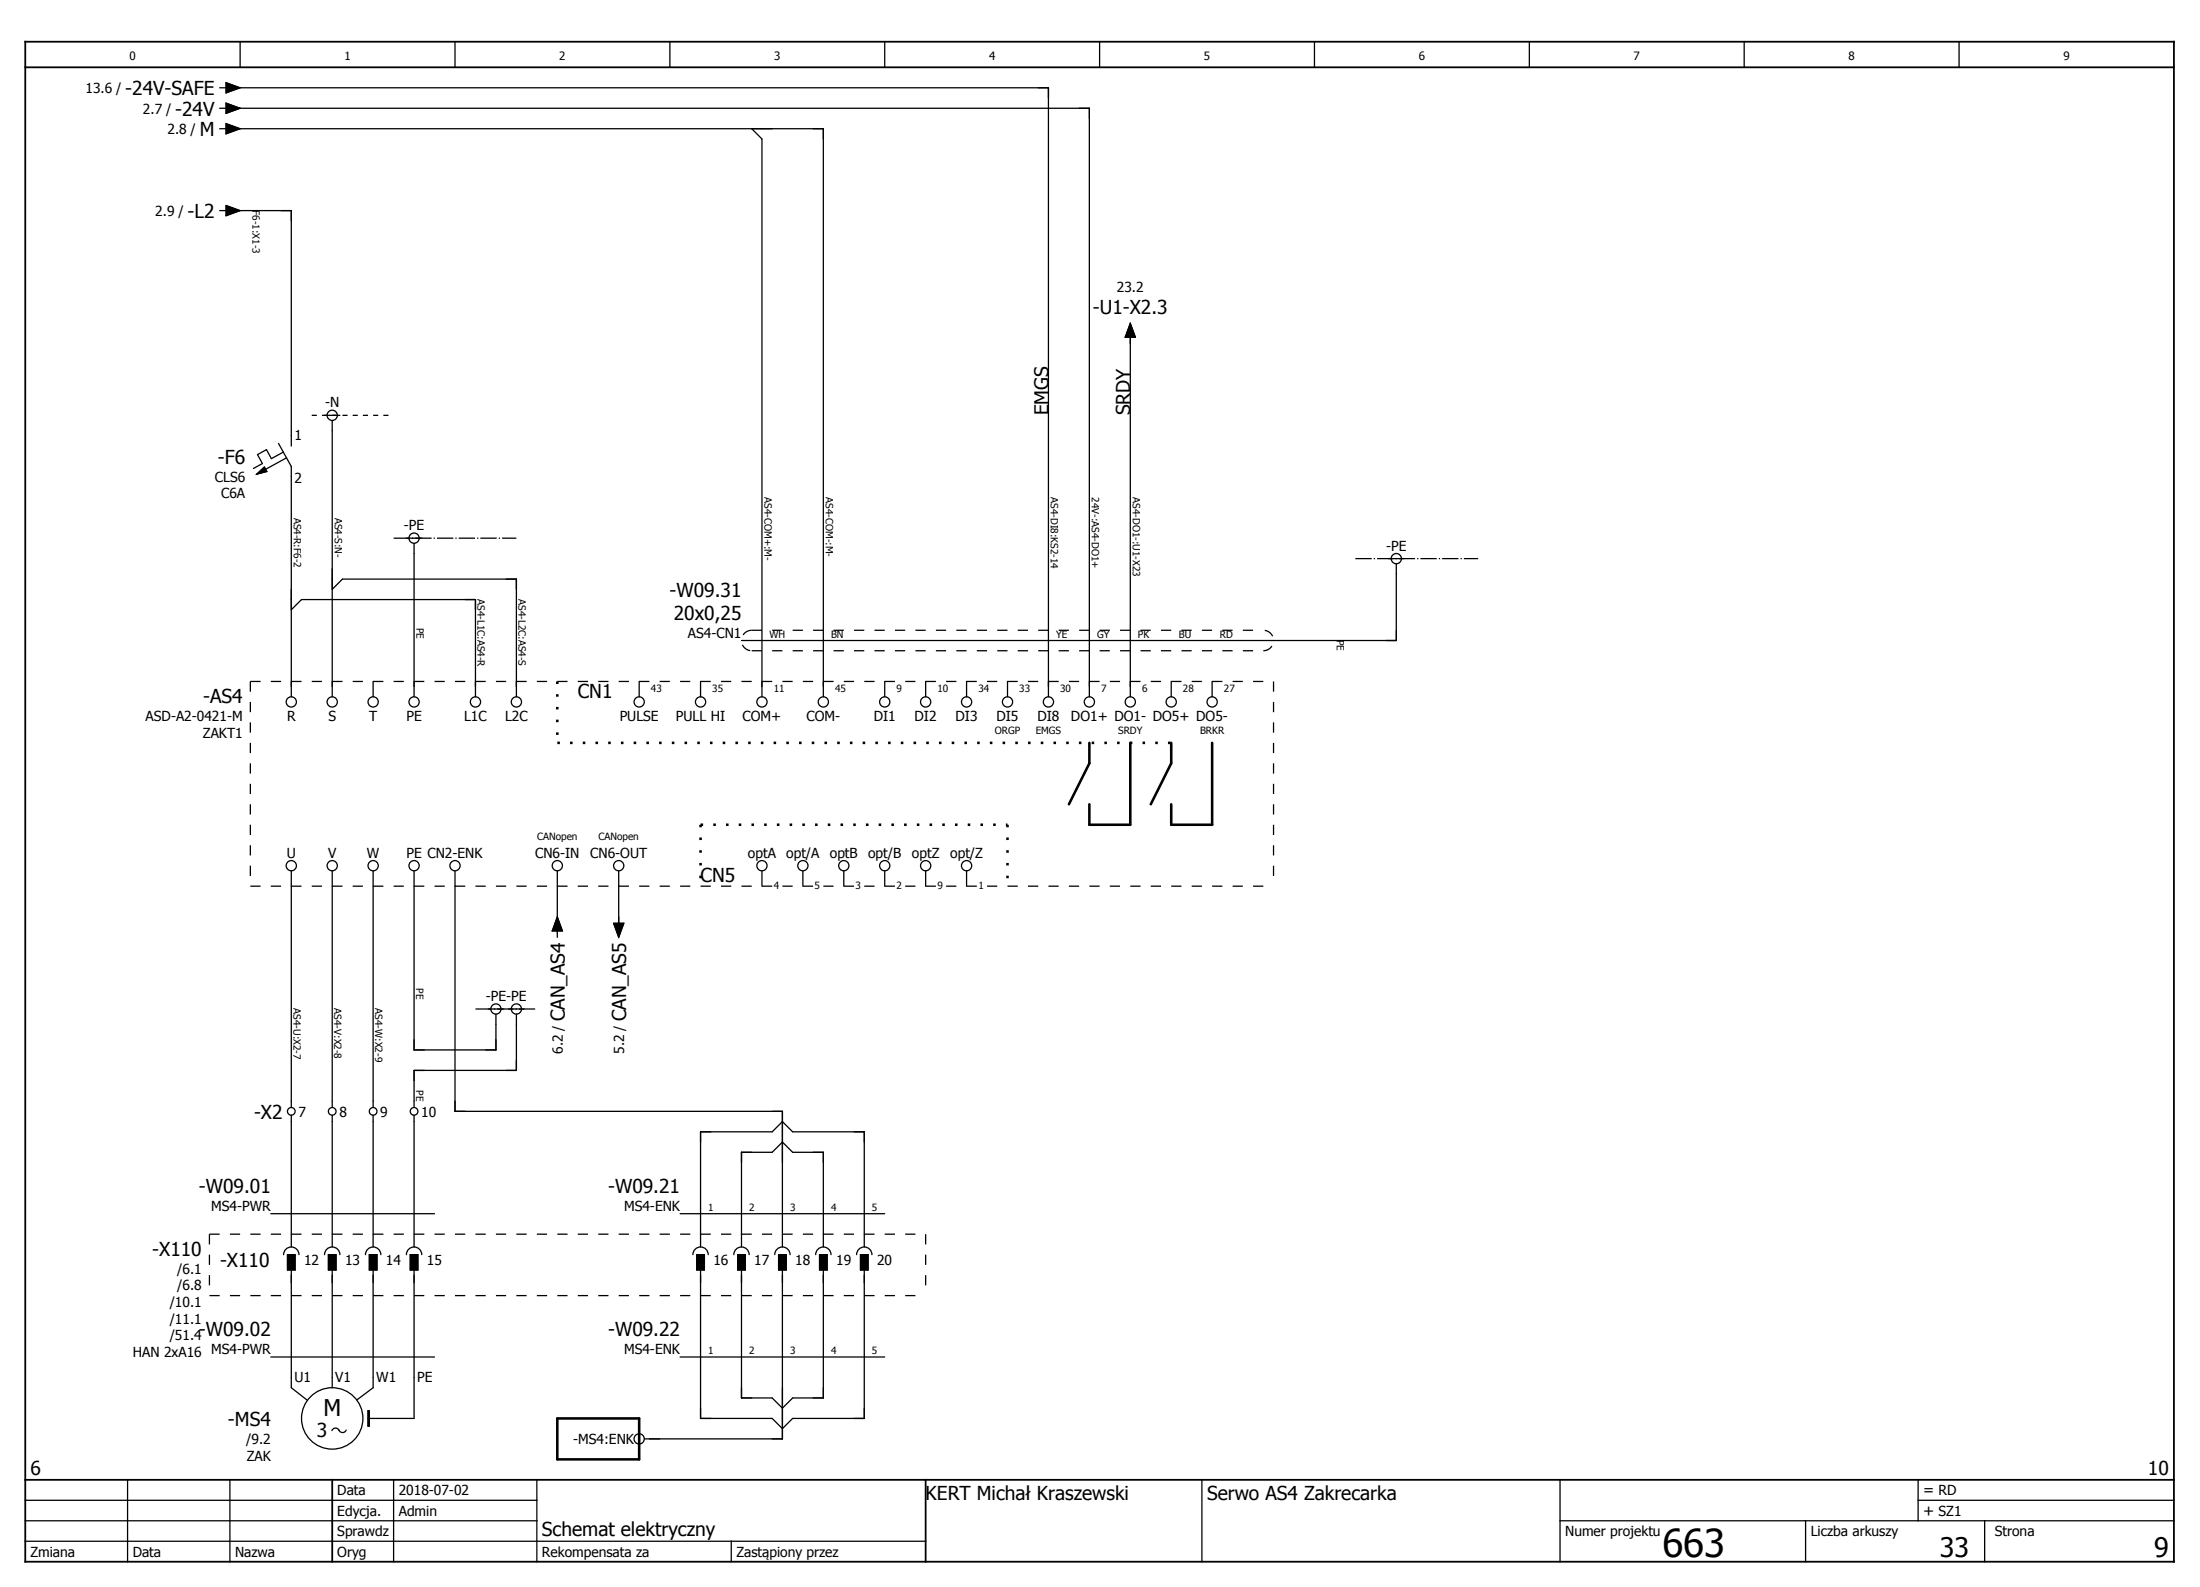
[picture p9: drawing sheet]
<svg xmlns="http://www.w3.org/2000/svg" width="430mm" height="310mm" viewBox="0 0 430 310" stroke-linecap="round" stroke-linejoin="round" font-family="sans-serif">
<g fill="none" stroke="#000" stroke-width=".25">
<path d="M42.9 17.2h1.3M44.2 16.2l2.7 1-2.7 1zM44.9 17.2h160v119M46.9 8.2v5M88.9 8.2v5M130.9 8.2v5M172.9 8.2v5M214.9 8.2v5M256.9 8.2v5M298.9 8.2v5M340.9 8.2v5M382.9 8.2v5"/>
<path d="M42.9 21.2h1.3M42.9 25.2h1.3M44.2 20.2l2.7 1-2.7 1zM44.2 24.2l2.7 1-2.7 1zM44.9 21.2h168v115M44.9 25.2h116v111M146.9 25.2l2 2v109M42.9 41.2h1.3M44.2 40.2l2.7 1-2.7 1zM44.9 41.2h12v46M220.9 65.9v70.3M220.9 63.2l1 2.7h-2z"/>
<path d="M50.2 92.7l1.5-1.4 .5 .8zM54.4 86.7l2.5 4.5v45M55.4 88.3l-2.4 1.3-.9-1.7-1.8 .9 1 1.8-1.8 .9M56 89.5l-4.1 2.2M63.4 81.2h3M64.9 82.2v54M56.9 119.2l2-2h34v19M64.9 115.2l2-2h34v23M79.4 105.2h3M80.9 106.2v30M271.4 109.2h3M272.9 110.2v15h-128"/>
<path d="M72.9 133.2v3M124.9 133.2v3M136.9 133.2v3M172.9 133.2v3M180.9 133.2v3M188.9 133.2v3M196.9 133.2v3M228.9 133.2v3M236.9 133.2v3M56.9 170.2v46.2M64.9 170.2v46.2M72.9 170.2v46.2"/>
<path d="M80.9 170.2v35h16v-7M88.9 170.2v47h64v26.5M108.9 170.2v13M108.9 179.2l1 2.7h-2zM120.9 170.2v11M148.9 170.2v3M156.9 170.2v3M164.9 170.2v3M172.9 170.2v3M180.9 170.2v3M188.9 170.2v3M95.4 197.2h3"/>
<path d="M99.4 197.2h3M100.9 198.2v11h-20v7.2M119.9 180.4h2l-1 2.8zM56.9 217.9v25.8M64.9 217.9v25.8M72.9 217.9v25.8M80.9 217.9v25.8M52.9 237.2h32M132.9 237.2h40M55.4 245.2a1.5 1.5 0 0 1 1.5-1.5 1.5 1.5 0 0 1 1.5 1.5M56.2 245.2h1.5v3h-1.5zM56.9 248.2v23l3.2 2.4"/>
<path d="M63.4 245.2a1.5 1.5 0 0 1 1.5-1.5 1.5 1.5 0 0 1 1.5 1.5M64.2 245.2h1.5v3h-1.5zM64.9 248.2v23M71.4 245.2a1.5 1.5 0 0 1 1.5-1.5 1.5 1.5 0 0 1 1.5 1.5M72.2 245.2h1.5v3h-1.5zM72.9 248.2v23l-3.2 2.4M79.4 245.2a1.5 1.5 0 0 1 1.5-1.5 1.5 1.5 0 0 1 1.5 1.5M80.2 245.2h1.5v3h-1.5zM80.9 248.2v29h-9M135.4 245.2a1.5 1.5 0 0 1 1.5-1.5 1.5 1.5 0 0 1 1.5 1.5M136.2 245.2h1.5v3h-1.5zM136.9 248.2v29h14l2 2 2-2h14v-29"/>
<path d="M136.9 243.7v-22.5h14l2-2 2 2h14v22.5M143.4 245.2a1.5 1.5 0 0 1 1.5-1.5 1.5 1.5 0 0 1 1.5 1.5M144.2 245.2h1.5v3h-1.5zM144.9 243.7v-18.5h6l2-2 2 2h6v18.5M144.9 248.2v25h6l2 2 2-2h6v-25M151.4 245.2a1.5 1.5 0 0 1 1.5-1.5 1.5 1.5 0 0 1 1.5 1.5M152.2 245.2h1.5v3h-1.5zM152.9 248.2v33h-27M159.4 245.2a1.5 1.5 0 0 1 1.5-1.5 1.5 1.5 0 0 1 1.5 1.5M160.2 245.2h1.5v3h-1.5zM167.4 245.2a1.5 1.5 0 0 1 1.5-1.5 1.5 1.5 0 0 1 1.5 1.5M168.2 245.2h1.5v3h-1.5z"/>
<path d="M52.9 265.2h32M64.9 279.5a.75 .75 0 0 1 .7-.5 .75 .75 0 0 1 .7 .5M66.3 279.4a.75 .75 0 0 0 .7 .5 .75 .75 0 0 0 .7-.5M71.9 275.7h.3v3h-.3zM132.9 265.2h40M4.9 297.2h100M4.9 293.2h100M24.9 289.2v16M44.9 289.2v16M76.9 289.2v16M104.9 289.2v16M234.9 289.2v16"/>
<path d="M304.9 297.2h120M304.9 289.2v16M352.9 297.2v8M374.9 293.2h50M374.9 289.2v8M387.9 297.2v8M4.9 301.2h176M142.9 301.2v4"/>
<circle cx="64.9" cy="81.2" r="1"/>
<circle cx="80.9" cy="105.2" r="1"/>
<circle cx="272.9" cy="109.2" r="1"/>
<circle cx="56.9" cy="137.2" r="1"/>
<circle cx="64.9" cy="137.2" r="1"/>
<circle cx="72.9" cy="137.2" r="1"/>
<circle cx="80.9" cy="137.2" r="1"/>
<circle cx="92.9" cy="137.2" r="1"/>
<circle cx="100.9" cy="137.2" r="1"/>
<circle cx="124.9" cy="137.2" r="1"/>
<circle cx="136.9" cy="137.2" r="1"/>
<circle cx="148.9" cy="137.2" r="1"/>
<circle cx="160.9" cy="137.2" r="1"/>
<circle cx="172.9" cy="137.2" r="1"/>
<circle cx="180.9" cy="137.2" r="1"/>
<circle cx="188.9" cy="137.2" r="1"/>
<circle cx="196.9" cy="137.2" r="1"/>
<circle cx="204.9" cy="137.2" r="1"/>
<circle cx="212.9" cy="137.2" r="1"/>
<circle cx="220.9" cy="137.2" r="1"/>
<circle cx="228.9" cy="137.2" r="1"/>
<circle cx="236.9" cy="137.2" r="1"/>
<circle cx="56.9" cy="169.2" r="1"/>
<circle cx="64.9" cy="169.2" r="1"/>
<circle cx="72.9" cy="169.2" r="1"/>
<circle cx="80.9" cy="169.2" r="1"/>
<circle cx="88.9" cy="169.2" r="1"/>
<circle cx="108.9" cy="169.2" r="1"/>
<circle cx="120.9" cy="169.2" r="1"/>
<circle cx="148.9" cy="169.2" r="1"/>
<circle cx="156.9" cy="169.2" r="1"/>
<circle cx="164.9" cy="169.2" r="1"/>
<circle cx="172.9" cy="169.2" r="1"/>
<circle cx="180.9" cy="169.2" r="1"/>
<circle cx="188.9" cy="169.2" r="1"/>
<circle cx="96.9" cy="197.2" r="1"/>
<circle cx="100.9" cy="197.2" r="1"/>
<circle cx="56.9" cy="217.2" r=".75"/>
<circle cx="64.9" cy="217.2" r=".75"/>
<circle cx="72.9" cy="217.2" r=".75"/>
<circle cx="80.9" cy="217.2" r=".75"/>
<circle cx="64.9" cy="277.2" r="6"/>
<circle cx="124.9" cy="281.2" r="1"/>
</g>
<path d="M4.9 13.2h420M4.9 8.2h420v297h-420zM4.9 289.2h420M64.9 289.2v16M180.9 289.2v16" fill="none" stroke="#000" stroke-width=".35"/>
<path d="M212.9 145.2v4l-4 8M220.9 145.2v16h-8v-4M228.9 145.2v4l-4 8M236.9 145.2v16h-8v-4M108.9 277.2h16v8h-16z" fill="none" stroke="#000" stroke-width=".5"/>
<path d="M60.9 81.2h16" fill="none" stroke="#000" stroke-width=".25" stroke-dasharray="1 1" stroke-linecap="butt"/>
<path d="M108.9 133.2v12M108.9 145.2h120M136.9 161.2v12M136.9 161.2h60M196.9 161.2v12" fill="none" stroke="#000" stroke-width=".5" stroke-dasharray=".5 2 .5 2" stroke-linecap="butt"/>
<path d="M76.9 105.2h24M264.9 109.2h24M92.9 197.2h12" fill="none" stroke="#000" stroke-width=".25" stroke-dasharray="3.2 .4 .3 .4" stroke-linecap="butt"/>
<g fill="#000" stroke="#000" stroke-width=".2">
<path d="M44.2 16.2l2.7 1-2.7 1zM44.2 20.2l2.7 1-2.7 1zM44.2 24.2l2.7 1-2.7 1zM44.2 40.2l2.7 1-2.7 1zM220.9 63.2l1 2.7h-2zM50.2 92.7l1.5-1.4 .5 .8zM108.9 179.2l1 2.7h-2zM119.9 180.4h2l-1 2.8zM56.2 245.2h1.5v3h-1.5zM64.2 245.2h1.5v3h-1.5zM72.2 245.2h1.5v3h-1.5zM80.2 245.2h1.5v3h-1.5z"/>
<path d="M136.2 245.2h1.5v3h-1.5zM144.2 245.2h1.5v3h-1.5zM152.2 245.2h1.5v3h-1.5zM160.2 245.2h1.5v3h-1.5zM168.2 245.2h1.5v3h-1.5zM71.9 275.7h.3v3h-.3z"/>
</g>
<path d="M48.9 133.2h200M48.9 133.2v40M146.9 127.2h100M146.9 123.2h100M146.9 123.2a2 2 0 0 0-2 2 2 2 0 0 0 2 2M246.9 127.2a2 2 0 0 0 2-2 2 2 0 0 0-2-2M248.9 133.2v40M48.9 173.2h200M40.9 253.2h140M40.9 241.2h140M40.9 241.2v12M180.9 241.2v12" fill="none" stroke="#000" stroke-width=".25" stroke-dasharray="2 2" stroke-linecap="butt"/>
<text font-size="7.5" x="324.9" y="304.2">663</text>
<g font-size="5.3">
<text x="379.2" y="304.2">33</text>
<text x="421.1" y="304.2">9</text>
</g>
<text font-size="4.5" x="63.2" y="276.7">M</text>
<g font-size="3.7">
<text x="24.5" y="18.6">-24V-SAFE</text>
<text x="34.2" y="22.6">-24V</text>
<text x="39" y="26.6">M</text>
<text x="36.7" y="42.6">-L2</text>
<text x="213.6" y="61.4">-U1-X2.3</text>
<text x="204.9" y="81.2" transform="rotate(-90 204.9 81.2)">EMGS</text>
<text x="220.9" y="81.2" transform="rotate(-90 220.9 81.2)">SRDY</text>
<text x="42.6" y="90.6">-F6</text>
<text x="130.9" y="116.6">-W09.31</text>
<text x="131.7" y="121.1">20x0,25</text>
<text x="39.7" y="137.4">-AS4</text>
<text x="112.9" y="136.4">CN1</text>
<text x="136.9" y="172.4">CN5</text>
<text x="110.4" y="199.6" transform="rotate(-90 110.4 199.6)">CAN_AS4</text>
<text x="122.4" y="199.6" transform="rotate(-90 122.4 199.6)">CAN_AS5</text>
<text x="49.7" y="218.6">-X2</text>
<text x="38.9" y="233.1">-W09.01</text>
<text x="118.9" y="233.1">-W09.21</text>
<text x="29.8" y="245.4">-X110</text>
<text x="43" y="247.6">-X110</text>
<text x="38.9" y="261.1">-W09.02</text>
<text x="118.9" y="261.1">-W09.22</text>
<text x="44.6" y="278.6">-MS4</text>
<text x="62" y="280.8">3</text>
<text x="5.9" y="288.2">6</text>
<text x="180.9" y="293.2">KERT Michał Kraszewski</text>
<text x="235.9" y="293.2">Serwo AS4 Zakrecarka</text>
<text x="419.8" y="288.2">10</text>
<text x="105.9" y="300.2">Schemat elektryczny</text>
</g>
<g font-size="3">
<text x="375.9" y="292.2">= RD</text>
<text x="375.9" y="296.2">+ SZ1</text>
</g>
<g font-size="2.7">
<text x="16.7" y="18.2">13.6 /</text>
<text x="27.9" y="22.2">2.7 /</text>
<text x="32.8" y="26.2">2.8 /</text>
<text x="30.4" y="42.2">2.9 /</text>
<text x="218.3" y="57.1">23.2</text>
<text x="63.5" y="79.6">-N</text>
<text x="57.5" y="86">1</text>
<text x="42" y="94.1">CLS6</text>
<text x="57.5" y="94.4">2</text>
<text x="43.2" y="97.4">C6A</text>
<text x="78.9" y="103.6">-PE</text>
<text x="270.9" y="107.6">-PE</text>
<text x="134.5" y="124.6">AS4-CN1</text>
<text x="28.5" y="140.9">ASD-A2-0421-M</text>
<text x="56.1" y="140.8">R</text>
<text x="64.2" y="140.8">S</text>
<text x="72.2" y="140.8">T</text>
<text x="79.4" y="140.8">PE</text>
<text x="90.7" y="140.8">L1C</text>
<text x="98.7" y="140.8">L2C</text>
<text x="121.1" y="140.8">PULSE</text>
<text x="132.1" y="140.8">PULL HI</text>
<text x="145.1" y="140.8">COM+</text>
<text x="157.6" y="140.8">COM-</text>
<text x="170.8" y="140.8">DI1</text>
<text x="178.8" y="140.8">DI2</text>
<text x="186.8" y="140.8">DI3</text>
<text x="194.8" y="140.8">DI5</text>
<text x="202.8" y="140.8">DI8</text>
<text x="209.3" y="140.8">DO1+ DO1- DO5+ DO5-</text>
<text x="39.7" y="144.1">ZAKT1</text>
<text x="56.1" y="167.6">U</text>
<text x="64.1" y="167.6">V</text>
<text x="71.7" y="167.6">W</text>
<text x="79.4" y="167.6">PE CN2-ENK</text>
<text x="104.6" y="167.6">CN6-IN</text>
<text x="115.4" y="167.6">CN6-OUT</text>
<text x="146.2" y="167.6">optA</text>
<text x="153.7" y="167.6">opt/A</text>
<text x="162.2" y="167.6">optB</text>
<text x="169.7" y="167.6">opt/B</text>
<text x="178.3" y="167.6">optZ</text>
<text x="185.7" y="167.6">opt/Z</text>
<text x="94.9" y="195.6">-PE-PE</text>
<text x="110" y="205.9" transform="rotate(-90 110 205.9)">6.2 /</text>
<text x="122" y="205.9" transform="rotate(-90 122 205.9)">5.2 /</text>
<text x="58.3" y="218.2">7</text>
<text x="66.3" y="218.2">8</text>
<text x="74.3" y="218.2">9</text>
<text x="82.3" y="218.2">10</text>
<text x="41.3" y="236.6">MS4-PWR</text>
<text x="122" y="236.6">MS4-ENK</text>
<text x="34.6" y="248.9">/6.1</text>
<text x="59.4" y="247.2">12</text>
<text x="67.4" y="247.2">13</text>
<text x="75.4" y="247.2">14</text>
<text x="83.4" y="247.2">15</text>
<text x="139.4" y="247.2">16</text>
<text x="147.4" y="247.2">17</text>
<text x="155.4" y="247.2">18</text>
<text x="163.4" y="247.2">19</text>
<text x="171.4" y="247.2">20</text>
<text x="33.2" y="255.4">/10.1</text>
<text x="34.6" y="252.1">/6.8</text>
<text x="33.2" y="258.6">/11.1</text>
<text x="33.2" y="261.9">/51.4</text>
<text x="26" y="265.2">HAN 2xA16 MS4-PWR</text>
<text x="57.5" y="270">U1</text>
<text x="65.5" y="270">V1</text>
<text x="73.5" y="270">W1</text>
<text x="81.5" y="270">PE</text>
<text x="122" y="264.6">MS4-ENK</text>
<text x="48.1" y="282.1">/9.2</text>
<text x="48.2" y="285.4">ZAK</text>
<text x="112" y="282.2">-MS4:ENK</text>
<text x="65.9" y="292.2">Data</text>
<text x="77.9" y="292.2">2018-07-02</text>
<text x="65.9" y="296.2">Edycja.</text>
<text x="77.9" y="296.2">Admin</text>
<text x="5.9" y="304.2">Zmiana</text>
<text x="25.9" y="304.2">Data</text>
<text x="45.9" y="304.2">Nazwa</text>
<text x="65.9" y="304.2">Oryg</text>
<text x="65.9" y="300.2">Sprawdz</text>
<text x="105.9" y="304.2">Rekompensata za</text>
<text x="143.9" y="304.2">Zastąpiony przez</text>
<text x="305.9" y="300.2">Numer projektu</text>
<text x="353.9" y="300.2">Liczba arkuszy</text>
<text x="389.9" y="300.2">Strona</text>
</g>
<g font-size="2.3">
<text x="25.3" y="11.7">0</text>
<text x="67.3" y="11.7">1</text>
<text x="109.3" y="11.7">2</text>
<text x="151.3" y="11.7">3</text>
<text x="193.3" y="11.7">4</text>
<text x="235.3" y="11.7">5</text>
<text x="277.3" y="11.7">6</text>
<text x="319.3" y="11.7">7</text>
<text x="361.3" y="11.7">8</text>
<text x="403.3" y="11.7">9</text>
</g>
<g font-size="2">
<text x="49.3" y="41.1" transform="rotate(90 49.3 41.1)">F6-1:X1-3</text>
<text x="57.4" y="101.2" transform="rotate(90 57.4 101.2)">AS4-R:F6-2</text>
<text x="65.4" y="101.2" transform="rotate(90 65.4 101.2)">AS4-S:N-</text>
<text x="149.4" y="97.2" transform="rotate(90 149.4 97.2)">AS4-COM+:M-</text>
<text x="161.4" y="97.2" transform="rotate(90 161.4 97.2)">AS4-COM-:M-</text>
<text x="205.4" y="97.2" transform="rotate(90 205.4 97.2)">AS4-DI8:KS2-14</text>
<text x="213.4" y="97.2" transform="rotate(90 213.4 97.2)">24V-:AS4-DO1+</text>
<text x="221.4" y="97.2" transform="rotate(90 221.4 97.2)">AS4-DO1-:U1-X23</text>
<text x="93.3" y="117.1" transform="rotate(90 93.3 117.1)">AS4-L1C:AS4-R</text>
<text x="101.3" y="117.1" transform="rotate(90 101.3 117.1)">AS4-L2C:AS4-S</text>
<text x="81.4" y="122.7" transform="rotate(90 81.4 122.7)">PE</text>
<text x="150.4" y="124.7">WH</text>
<text x="162.4" y="124.7">BN</text>
<text x="206.4" y="124.7">YE</text>
<text x="214.4" y="124.7">GY</text>
<text x="222.4" y="124.7">PK</text>
<text x="230.4" y="124.7">BU</text>
<text x="238.4" y="124.7">RD</text>
<text x="261.3" y="125.1" transform="rotate(90 261.3 125.1)">PE</text>
<text x="127.2" y="135.3">43</text>
<text x="139.2" y="135.3">35</text>
<text x="151.2" y="135.3">11</text>
<text x="163.2" y="135.3">45</text>
<text x="175.2" y="135.3">9</text>
<text x="183.2" y="135.3">10</text>
<text x="191.2" y="135.3">34</text>
<text x="199.2" y="135.3">33</text>
<text x="207.2" y="135.3">30</text>
<text x="215.2" y="135.3">7</text>
<text x="223.2" y="135.3">6</text>
<text x="231.2" y="135.3">28</text>
<text x="239.2" y="135.3">27</text>
<text x="194.5" y="143.4">ORGP</text>
<text x="202.4" y="143.4">EMGS</text>
<text x="218.6" y="143.4">SRDY</text>
<text x="234.6" y="143.4">BRKR</text>
<text x="105" y="164.2">CANopen</text>
<text x="117" y="164.2">CANopen</text>
<text x="151.2" y="173.7">4</text>
<text x="159.2" y="173.7">5</text>
<text x="167.2" y="173.7">3</text>
<text x="175.2" y="173.7">2</text>
<text x="183.2" y="173.7">9</text>
<text x="191.2" y="173.7">1</text>
<text x="57.3" y="197.1" transform="rotate(90 57.3 197.1)">AS4-U:X2-7</text>
<text x="65.3" y="197.1" transform="rotate(90 65.3 197.1)">AS4-V:X2-8</text>
<text x="73.3" y="197.1" transform="rotate(90 73.3 197.1)">AS4-W:X2-9</text>
<text x="81.3" y="193.1" transform="rotate(90 81.3 193.1)">PE</text>
<text x="81.3" y="213.1" transform="rotate(90 81.3 213.1)">PE</text>
<text x="138.4" y="236.7">1</text>
<text x="146.4" y="236.7">2</text>
<text x="154.4" y="236.7">3</text>
<text x="162.4" y="236.7">4</text>
<text x="170.4" y="236.7">5</text>
<text x="138.4" y="264.7">1</text>
<text x="146.4" y="264.7">2</text>
<text x="154.4" y="264.7">3</text>
<text x="162.4" y="264.7">4</text>
<text x="170.4" y="264.7">5</text>
</g>
</svg>
